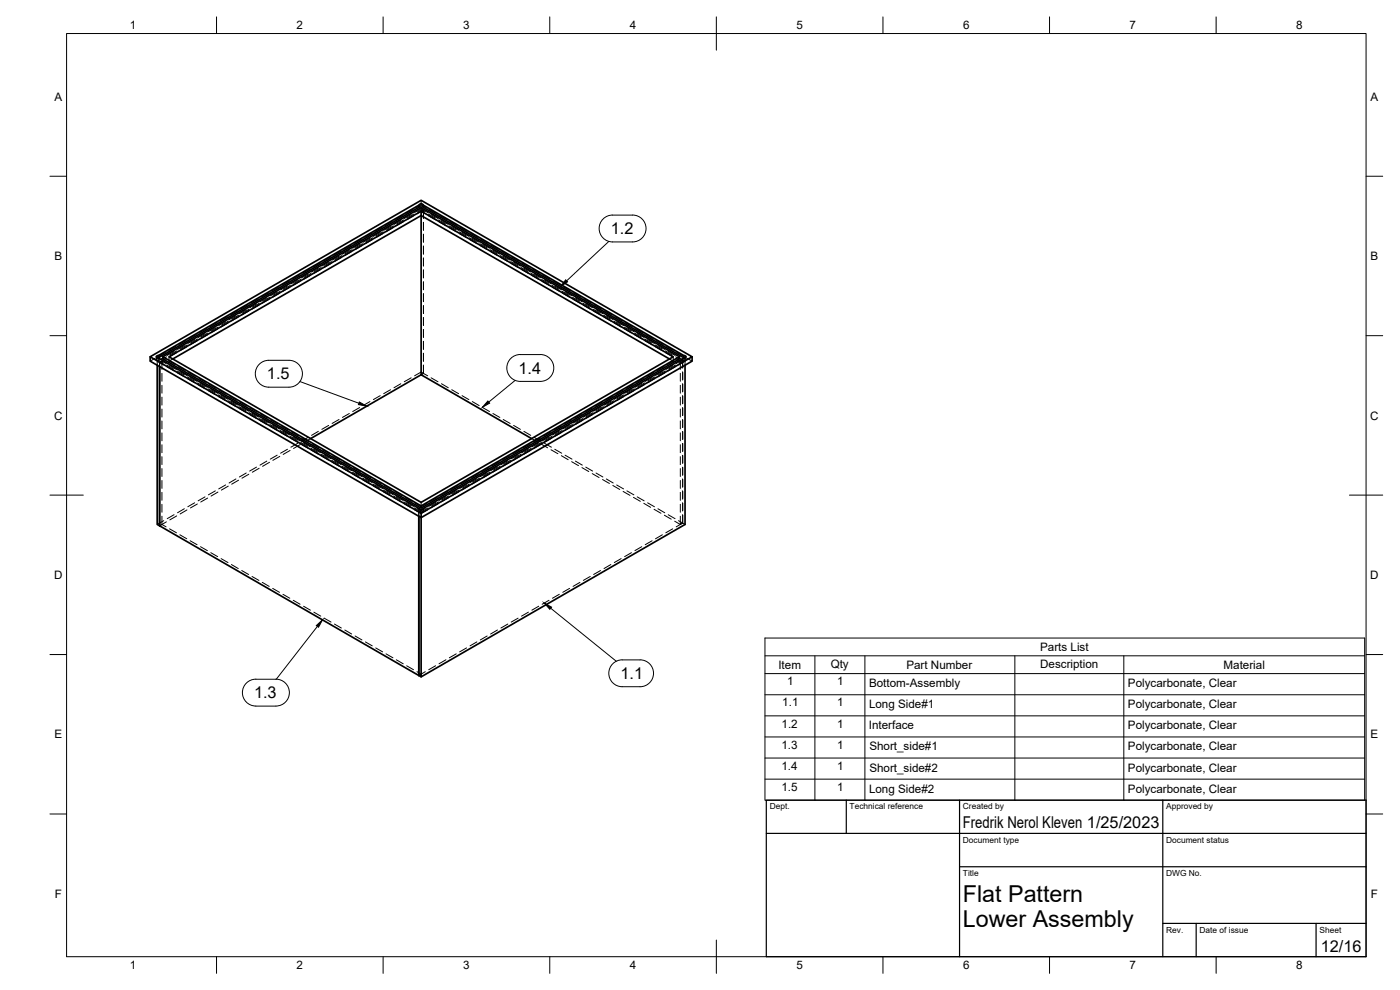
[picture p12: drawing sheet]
<svg xmlns="http://www.w3.org/2000/svg" width="420mm" height="297mm" viewBox="0 0 420 297" stroke-linecap="round" stroke-linejoin="round" font-family="sans-serif">
<!-- layer: Visible -->
<g fill="none" stroke="#000" stroke-width=".51">
<path d="M125.8 62.1l.6-.3 .6 .3M125.8 61.5l.6-.3 .6 .3M126.4 63.4v49M127 61.5l78.3 45.2v.7l-78.3-45.2zM45.1 107l81.3-46.9 81.3 46.9-81.3 47zM45.1 107v1.4l81.3 46.9v-1.3M47.2 109.6v47.8l.7 .4M47.5 106.7l78.3-45.2v.7l-78.3 45.2zM47.5 107.4l78.6 45.5h.6l.3-.3M47.5 106.7l-.6 .3 .6 .3-.2 .1M47.9 110v47.8M48.9 107l77.5-44.7 77.5 44.7"/>
<path d="M50.7 107l75.7-43.6 75.7 43.6-75.7 43.7zM51.9 107.7l74.5-43 74.5 43M126.4 112.4l33.2 19.2M126.4 112.4l-33.2 19.2M205.3 107.4l-78.3 45.2M205.3 106.7l.6 .3-.6 .3 .2 .1M205.6 109.6v47.8l-79.2 45.7M207.7 107v1.4l-81.3 46.9v47.8l-.7-.4M47.9 157.8l77.8 44.9M125.7 154.9v47.8M126.4 151.8l77.5-44.8v.7l-77.5 44.7zM126.4 151.8l-77.5-44.8v.7l77.5 44.7"/>
</g>
<!-- layer: Hidden -->
<g fill="none" stroke="#000" stroke-width=".3">
<path d="M96 78.9l-2 1.2M98.6 78.6l-2 1.2M99.1 77.1l-2 1.2M99.4 79.1l-2.1 1.1M99.5 78.5l-2.1 1.2M101.7 76.9l-2 1.1M102.2 75.4l-2 1.1M102.4 77.3l-2 1.2M102.6 76.7l-2.1 1.2M104.8 75.1l-2 1.2M105.3 73.6l-2 1.2M105.5 75.5l-2 1.2"/>
<path d="M105.7 74.9l-2.1 1.2M107.9 73.3l-2 1.2M108.4 71.8l-2.1 1.2M108.6 73.7l-2 1.2M108.8 73.1l-2.1 1.2M111 71.5l-2 1.2M111.5 70l-2 1.2M111.7 71.9l-2 1.2M111.9 71.3l-2.1 1.2M114.1 69.7l-2 1.2M114.6 68.2l-2.1 1.2M114.8 70.1l-2 1.2"/>
<path d="M115 69.6l-2.1 1.1M117.2 67.9l-2.1 1.2M117.7 66.4l-2.1 1.2M117.9 68.3l-2.1 1.2M118 67.8l-2 1.2M120.3 66.2l-2.1 1.1M120.8 64.7l-2.1 1.1M121 66.6l-2.1 1.1M121.2 66l-2.1 1.2M123.4 64.4l-2.1 1.2M123.9 62.9l-2.1 1.1M124.1 64.8l-2.1 1.2"/>
<path d="M124.2 64.2l-2 1.2M124.4 63.8l2-1.2 .7 .4-2 1.2M126.4 62.3v.7l1.1 .6M126.4 63.4v-.4l-1.1 .6M126.4 60.1v1.3M126.4 61.4l-1.5 .9M126.4 61.4l1.5 .9M127.1 63l-.7 .4 1.2 .8M127.1 63l1.3 .8M127.1 63v2.5M127.1 66.7v2.4M127.1 70.3v2.4"/>
<path d="M127.1 73.8v2.4M127.1 77.4v2.4M128.5 64.2l2.1 1.2M128.7 64.8l2 1.2M128.9 62.9l2.1 1.1M129.4 64.4l2 1.2M131.6 66l2.1 1.2M131.8 66.6l2 1.1M132 64.7l2 1.1M132.5 66.2l2 1.1M134.7 67.8l2.1 1.2M134.9 68.3l2 1.2"/>
<path d="M135.1 66.4l2 1.2M135.6 67.9l2 1.2M137.8 69.6l2.1 1.1M137.9 70.1l2.1 1.2M138.2 68.2l2 1.2M138.7 69.7l2 1.2M140.9 71.3l2.1 1.2M141.1 71.9l2 1.2M141.3 70l2 1.2M141.8 71.5l2 1.2M144 73.1l2.1 1.2M144.1 73.7l2.1 1.2"/>
<path d="M144.4 71.8l2 1.2M144.8 73.3l2.1 1.2M147.1 74.9l2.1 1.2M147.2 75.5l2.1 1.2M147.4 73.6l2.1 1.2M147.9 75.1l2.1 1.2M150.2 76.7l2.1 1.2M150.3 77.3l2.1 1.2M150.6 75.4l2 1.1M151 76.9l2.1 1.1M153.3 78.5l2 1.2M153.4 79.1l2.1 1.1"/>
<path d="M153.6 77.1l2.1 1.2M154.1 78.6l2.1 1.2M156.7 78.9l2.1 1.2M62 98.6l-2.1 1.2M62.4 99.9l-2.1 1.2M64.6 98.3l-2.1 1.2M65.1 96.8l-2.1 1.2M65.3 98.7l-2 1.2M65.5 98.1l-2.1 1.2M67.7 96.5l-2.1 1.2M68.2 95l-2.1 1.2M68.4 96.9l-2 1.2"/>
<path d="M68.6 96.3l-2.1 1.2M70.8 94.7l-2.1 1.2M71.3 93.2l-2.1 1.2M71.5 95.1l-2.1 1.2M71.6 94.6l-2 1.1M73.9 92.9l-2.1 1.2M74.4 91.4l-2.1 1.2M74.6 93.4l-2.1 1.1M74.7 92.8l-2 1.2M77 91.2l-2.1 1.1M77.5 89.6l-2.1 1.2M77.7 91.6l-2.1 1.2"/>
<path d="M77.8 91l-2 1.2M80.1 89.4l-2.1 1.2M80.6 87.9l-2.1 1.2M80.8 89.8l-2.1 1.2M80.9 89.2l-2 1.2M83.2 87.6l-2.1 1.2M83.7 86.1l-2.1 1.2M83.9 88l-2.1 1.2M84 87.4l-2 1.2M86.3 85.8l-2.1 1.2M86.8 84.3l-2.1 1.2M87 86.2l-2.1 1.2"/>
<path d="M87.1 85.6l-2.1 1.2M89.4 84l-2.1 1.2M89.9 82.5l-2.1 1.2M90.1 84.4l-2.1 1.2M90.2 83.8l-2 1.2M92.5 82.2l-2.1 1.2M92.9 80.7l-2 1.2M93.2 82.6l-2.1 1.2M93.3 82l-2.1 1.3M95.5 80.4l-2 1.2M96.3 80.8l-2.1 1.2M96.4 80.3l-2.1 1.2"/>
<path d="M127.1 81v2.4M127.1 84.6v2.3M127.1 88.1v2.4M127.1 91.7v2.4M127.1 95.3v2.3M127.1 98.9v2.3M156.4 80.3l2 1.2M156.5 80.8l2.1 1.2M157.2 80.4l2.1 1.2M159.5 82l2 1.3M159.6 82.6l2.1 1.2M159.8 80.7l2.1 1.2"/>
<path d="M160.3 82.2l2.1 1.2M162.6 83.8l2 1.2M162.7 84.4l2.1 1.2M162.9 82.5l2.1 1.2M163.4 84l2.1 1.2M165.7 85.6l2 1.2M165.8 86.2l2.1 1.2M166 84.3l2.1 1.2M166.5 85.8l2.1 1.2M168.7 87.4l2.1 1.2M168.9 88l2 1.2M169.1 86.1l2.1 1.2"/>
<path d="M169.6 87.6l2.1 1.2M171.8 89.2l2.1 1.2M172 89.8l2.1 1.2M172.2 87.9l2.1 1.2M172.7 89.4l2.1 1.2M174.9 91l2.1 1.2M175.1 91.6l2 1.2M175.3 89.6l2.1 1.2M175.8 91.2l2 1.1M178 92.8l2.1 1.2M178.2 93.4l2 1.1M178.4 91.4l2 1.2"/>
<path d="M178.9 92.9l2 1.2M181.1 94.6l2.1 1.1M181.3 95.1l2 1.2M181.5 93.2l2 1.2M182 94.7l2 1.2M184.2 96.3l2.1 1.2M184.4 96.9l2 1.2M184.6 95l2 1.2M185.1 96.5l2 1.2M187.3 98.1l2.1 1.2M187.5 98.7l2 1.2M187.7 96.8l2 1.2"/>
<path d="M188.2 98.3l2 1.2M190.4 99.9l2.1 1.2M190.8 98.6l2 1.2M46.5 107.5l-1.4 .9M46.9 107v.7M47.3 107.4l-.4 .3 .6 .3M47.5 107.4v.6l1.5 .9M47.9 108.8v1.2v-1.2l-.7-.4v1.2M47.9 108.8l1.2 .7M48.6 112v2.4M48.6 115.6v2.4M48.6 119.2v2.3"/>
<path d="M49.1 107.2l-1.9 1.2M49.6 105.7l-2 1.2M49.8 109.1l-1.2-.7v2.4M49.8 107.6l-1.9 1.2M50 107.1l-1.1 .6M50 109.5l2.1 1.2M50.2 110.1l2 1.2M50.7 108.4l1.8 1M50.7 107v1.4M50.9 109.7l2.1 1.2M51.9 107.7l-1.2 .7M52.2 105.4l-2 1.2"/>
<path d="M52.7 103.9l-2 1.2M53 105.8l-2.1 1.2M53.1 105.3l-2.1 1.2M53.1 111.3l2.1 1.2M53.3 111.9l2 1.2M53.5 110l2.1 1.2M54 111.5l2 1.2M55.3 103.7l-2 1.1M55.8 102.2l-2 1.1M56 104.1l-2 1.1M56.2 103.5l-2.1 1.2M56.2 113.1l2.1 1.2"/>
<path d="M56.4 113.7l2 1.2M56.6 111.7l2.1 1.2M57.1 113.2l2 1.2M58.4 101.9l-2 1.2M58.9 100.4l-2 1.1M59.1 102.3l-2 1.2M59.3 101.7l-2.1 1.2M59.3 114.9l2.1 1.2M59.5 115.5l2 1.1M59.7 113.5l2 1.2M60.2 115l2 1.2M61.5 100.1l-2 1.2"/>
<path d="M62.2 100.5l-2 1.2M62.4 116.7l2.1 1.1M62.5 117.2l2.1 1.2M62.8 115.3l2 1.2M63.3 116.8l2 1.2M65.5 118.5l2.1 1.1M65.6 119l2.1 1.2M65.9 117.1l2 1.2M66.4 118.6l2 1.2M69 118.9l2 1.2M114.1 118.7l-2 1.2M117.2 116.9l-2.1 1.2"/>
<path d="M120.3 115.1l-2.1 1.2M123.4 113.4l-2.1 1.1M127.1 112v-2.4v2.4l-.7-.4-2 1.2M127.1 102.4v2.4M127.1 106v2.4M127.1 112l-.7 .4M127.1 112l1.3 .8M129.4 113.4l2 1.1M132.5 115.1l2 1.2M135.6 116.9l2 1.2M138.7 118.7l2 1.2M183.8 118.9l-2 1.2"/>
<path d="M186.4 118.6l-2 1.2M186.9 117.1l-2.1 1.2M187.1 119l-2 1.2M187.3 118.5l-2.1 1.1M189.5 116.8l-2 1.2M190 115.3l-2.1 1.2M190.2 117.2l-2 1.2M190.4 116.7l-2.1 1.1M190.5 100.5l2.1 1.2M191.2 100.1l2.1 1.2M192.6 115l-2.1 1.2M193.1 113.5l-2.1 1.2"/>
<path d="M193.3 115.5l-2.1 1.1M193.5 114.9l-2.1 1.2M193.5 101.7l2.1 1.2M193.6 102.3l2.1 1.2M193.9 100.4l2 1.1M194.4 101.9l2 1.2M195.7 113.2l-2.1 1.2M196.2 111.7l-2.1 1.2M196.4 113.7l-2 1.2M196.6 113.1l-2.1 1.2M196.6 103.5l2 1.2M196.7 104.1l2.1 1.1"/>
<path d="M197 102.2l2 1.1M197.4 103.7l2.1 1.1M198.8 111.5l-2.1 1.2M199.3 110l-2.1 1.2M199.5 111.9l-2.1 1.2M199.6 111.3l-2 1.2M199.7 105.3l2 1.2M199.8 105.8l2.1 1.2M200 103.9l2.1 1.2M200.5 105.4l2.1 1.2M200.9 107.7l1.2 .7M201.9 109.7l-2.1 1.2"/>
<path d="M202.1 107v1.4M202.1 108.4l-1.8 1M202.6 110.1l-2.1 1.2M202.7 109.5l-2 1.2M202.8 107.1l1.1 .6M202.9 107.6l1.3 .8M203.1 105.7l2.1 1.2M203.6 107.2l1.3 .8M204.2 112v2.4M204.2 115.6v2.4M204.2 119.2v2.3M204.9 108l-.7 .4v2.4"/>
<path d="M204.9 108v2.4v-2.4l.7 .4M204.9 111.6v2.4M204.9 115.2v2.4M204.9 118.8v2.3M204.9 108l-2 1.1M205.3 108l-1.5 .9M205.5 107.4l.4 .3-.5 .3-.1-.6M205.6 108.4l-2 1.1M205.6 108.4v1.2M205.9 107v.7M206.2 107.5l1.5 .9M48.6 122.7v2.4"/>
<path d="M48.6 126.3v2.4M48.6 129.9v2.4M48.6 133.4v2.4M48.6 137v2.4M68.6 120.2l2.1 1.2M68.7 120.8l2.1 1.2M69.4 120.4l2.1 1.2M71.7 122l2.1 1.2M71.8 122.6l2.1 1.2M72.1 120.7l2 1.2M72.5 122.2l2.1 1.2M74.8 123.8l2.1 1.2"/>
<path d="M74.9 124.4l2.1 1.2M75.1 122.5l2.1 1.2M75.6 124l2.1 1.2M77.9 125.6l2 1.2M78 126.2l2.1 1.1M78.2 124.3l2.1 1.1M78.7 125.8l2.1 1.1M80.1 138.4l-2.1 1.2M80.9 138.7l-2.1 1.2M81 127.4l2 1.2M81.1 127.9l2.1 1.2M81.3 126l2.1 1.2"/>
<path d="M81.8 127.5l2.1 1.2M83.2 136.6l-2.1 1.2M84 136.9l-2.1 1.2M84.1 129.2l2 1.2M84.2 129.7l2.1 1.2M84.4 127.8l2.1 1.2M84.9 129.3l2.1 1.2M86.3 134.8l-2.1 1.2M87.1 135.2l-2.1 1.1M87.2 130.9l2 1.2M87.3 131.5l2.1 1.2M87.5 129.6l2.1 1.2"/>
<path d="M88 131.1l2.1 1.2M89.4 133l-2.1 1.2M90.1 133.4l-2 1.2M90.3 132.7l2 1.2M90.4 133.3l2.1 1.2M90.6 131.4l2.1 1.2M91.1 132.9l2.1 1.2M92.5 131.2l-2.1 1.2M93.2 131.6l-2 1.2M93.3 134.5l2.1 1.2M93.5 135.1l2 1.2M93.7 133.2l2.1 1.2"/>
<path d="M94.2 134.7l2.1 1.2M95.5 129.4l-2 1.2M96.4 136.3l2.1 1.2M96.6 136.9l2 1.2M96.8 135l2.1 1.2M97.3 136.5l2.1 1.2M98.6 127.6l-2 1.2M99.5 138.1l2.1 1.2M99.7 138.7l2 1.2M99.9 136.7l2.1 1.3M100.4 138.2l2 1.3M101.7 125.9l-2 1.1"/>
<path d="M102.6 139.9l2.1 1.2M103 138.5l2.1 1.2M104.8 124.1l-2 1.2M107.9 122.3l-2 1.2M111 120.5l-2 1.2M141.8 120.5l2 1.2M144.8 122.3l2.1 1.2M147.9 124.1l2.1 1.2M149.8 138.5l-2.1 1.2M150.1 139.9l-2 1.2M151 125.9l2.1 1.1M152.4 138.2l-2.1 1.3"/>
<path d="M152.9 136.7l-2.1 1.3M153.1 138.7l-2.1 1.2M153.2 138.1l-2 1.2M154.1 127.6l2.1 1.2M155.5 136.5l-2.1 1.2M156 135l-2.1 1.2M156.2 136.9l-2.1 1.2M156.3 136.3l-2 1.2M157.2 129.4l2.1 1.2M158.6 134.7l-2.1 1.2M159.1 133.2l-2.1 1.2M159.3 135.1l-2.1 1.2"/>
<path d="M159.4 134.5l-2 1.2M159.6 131.6l1.6 1M160.3 131.2l2.1 1.2M161.7 132.9l-2.1 1.2M162.2 131.4l-2.1 1.2M162.3 133.2l2 1.2M162.4 133.3l-2.1 1.2M162.5 132.7l-2 1.2M163.4 133l2.1 1.2M164.8 131.1l-2.1 1.2M165.2 129.6l-2 1.2M165.4 134.9l2 1.2"/>
<path d="M165.5 131.5l-2.1 1.2M165.6 130.9l-2 1.2M166.5 134.8l2.1 1.2M167.9 129.3l-2.1 1.2M168.3 127.8l-2 1.2M168.5 136.7l2 1.2M168.6 129.7l-2.1 1.2M168.7 129.2l-2.1 1.2M169.6 136.6l2.1 1.2M170.9 127.5l-2 1.2M171.4 126l-2 1.2M171.6 138.5l2 1.2"/>
<path d="M171.7 127.9l-2.1 1.2M171.8 127.4l-2.1 1.2M172.7 138.4l2.1 1.2M174.1 125.8l-2.1 1.1M174.5 124.3l-2 1.1M174.8 126.2l-2.1 1.1M174.9 125.6l-2.1 1.2M177.1 124l-2 1.2M177.6 122.5l-2 1.2M177.8 124.4l-2 1.2M178 123.8l-2.1 1.2M180.2 122.2l-2 1.2"/>
<path d="M180.7 120.7l-2.1 1.2M180.9 122.6l-2 1.2M181.1 122l-2.1 1.2M183.3 120.4l-2 1.2M184 120.8l-2 1.2M184.2 120.2l-2.1 1.2M204.2 122.7v2.4M204.2 126.3v2.4M204.2 129.9v2.4M204.2 133.4v2.4M204.2 137v2.4M204.9 122.3v2.4"/>
<path d="M204.9 125.9v2.4M204.9 129.5v2.4M204.9 133v2.4M204.9 136.6v2.4M48.6 140.6v2.4M48.6 144.2v2.3M48.6 147.7v2.4M48.6 151.3v2.4M48.6 154.9v2.5M48.6 157.4l1.2 .7M49.1 156.2l-1.9 1.2M49.9 156.6l-2 1.2 .7-.4"/>
<path d="M50.9 158.7l2.1 1.2M52.2 154.4l-2 1.2M53 154.8l-2 1.2M55.3 152.6l-2 1.2M56.1 153l-2 1.2M58.4 150.9l-2 1.1M59.2 151.2l-2.1 1.2M61.5 149.1l-2 1.2M62.3 149.4l-2.1 1.2M64.6 147.3l-2.1 1.2M65.4 147.6l-2.1 1.3M67.7 145.5l-2.1 1.2"/>
<path d="M68.5 145.9l-2.1 1.2M70.8 143.7l-2.1 1.2M71.6 144.1l-2.1 1.2M73.9 141.9l-2.1 1.2M74.7 142.3l-2.1 1.2M77 140.2l-2.1 1.1M77.8 140.5l-2.1 1.2M102.8 140.4l2 1.2M103.5 140l2 1.2M105.7 141.7l2.1 1.2M105.9 142.2l2 1.2M106.1 140.3l2 1.2"/>
<path d="M106.6 141.8l2 1.2M108.8 143.5l2.1 1.1M109 144l2 1.2M109.2 142.1l2 1.2M109.7 143.6l2 1.2M111.9 145.2l2.1 1.2M112.1 145.8l2 1.2M112.3 143.9l2 1.2M112.8 145.4l2 1.2M115 147l2.1 1.2M115.1 147.6l2.1 1.2M115.4 145.7l2 1.2"/>
<path d="M115.8 147.2l2.1 1.2M118.1 148.8l2.1 1.2M118.2 149.4l2.1 1.2M118.4 147.5l2.1 1.2M118.9 149l2.1 1.2M121.2 150.6l2.1 1.2M121.3 151.2l2.1 1.2M121.6 149.3l2 1.1M122 150.8l2.1 1.1M124.3 152.4l1.5 .9M124.4 153l1.3 .7M124.7 151l1.7 1 1.7-1"/>
<path d="M125.1 152.5l1.3 .8M125.7 153.7l.7-.4v.7M125.7 153.7v1.2M125.8 152.6v.7a.69 .69 0 0 0 1.2 0M126.4 150.7v1.1M127.6 152.5l-1.9 1.2 .7 .4 2-1.1M128.5 152.4l-1.5 .9v-.7M130.7 150.8l-2 1.1M131.2 149.3l-2 1.1M131.4 151.2l-2 1.2M131.6 150.6l-2.1 1.2M133.8 149l-2 1.2"/>
<path d="M134.3 147.5l-2.1 1.2M134.5 149.4l-2 1.2M134.7 148.8l-2.1 1.2M136.9 147.2l-2 1.2M137.4 145.7l-2.1 1.2M137.6 147.6l-2 1.2M137.8 147l-2.1 1.2M140 145.4l-2.1 1.2M140.5 143.9l-2.1 1.2M140.7 145.8l-2 1.2M140.9 145.2l-2.1 1.2M143.1 143.6l-2 1.2"/>
<path d="M143.6 142.1l-2.1 1.2M143.8 144l-2 1.2M144 143.5l-2.1 1.1M146.2 141.8l-2.1 1.2M146.7 140.3l-2.1 1.2M146.9 142.2l-2.1 1.2M147 141.7l-2 1.2M149.3 140l-2.1 1.2M150 140.4l-2.1 1.2M174.6 140.3l2.1 1.2M175.8 140.2l2 1.1M177.7 142.1l2.1 1.2"/>
<path d="M178.9 141.9l2 1.2M180.8 143.9l2.1 1.2M182 143.7l2 1.2M183.9 145.7l2.1 1.2M185.1 145.5l2 1.2M187 147.5l2.1 1.1M188.2 147.3l2 1.2M190.1 149.2l2.1 1.2M191.2 149.1l2.1 1.2M193.2 151l2.1 1.2M194.4 150.9l2 1.1M196.3 152.8l2.1 1.2"/>
<path d="M197.4 152.6l2.1 1.2M199.4 154.6l2 1.2M200.5 154.4l2.1 1.2M201.9 158.7l-2.1 1.2M202.5 156.4l1.7 1M203.6 156.2l1.3 .7M204.2 154.9v2.5l.7-.5M204.2 140.6v2.4M204.2 144.2v2.3M204.2 147.7v2.4M204.2 151.3v2.4M204.9 140.2v2.4"/>
<path d="M204.9 143.7v2.4M204.9 147.3v2.4M204.9 150.9v2.4M204.9 154.5v2.4M205.6 157.4l-.7-.5-2 1.2M54 160.5l2 1.2M57.1 162.2l2 1.2M60.2 164l2 1.2M63.3 165.8l2 1.2M66.4 167.6l2 1.2M69.4 169.4l2.1 1.2M72.5 171.2l2.1 1.2"/>
<path d="M75.6 173l2.1 1.1M78.7 174.7l2.1 1.2M81.8 176.5l2.1 1.2M84.9 178.3l2.1 1.2M167.9 178.3l-2.1 1.2M170.9 176.5l-2 1.2M174.1 174.7l-2.1 1.2M177.1 173l-2 1.1M180.2 171.2l-2 1.2M183.3 169.4l-2 1.2M186.4 167.6l-2 1.2M189.5 165.8l-2 1.2"/>
<path d="M192.6 164l-2.1 1.2M195.7 162.2l-2.1 1.2M198.8 160.5l-2.1 1.2M88 180.1l2.1 1.2M91.1 181.9l2.1 1.2M94.2 183.7l2.1 1.2M97.3 185.5l2.1 1.2M100.4 187.2l2 1.2M103.5 189l2 1.2M106.6 190.8l2 1.2M109.7 192.6l2 1.2M112.8 194.4l2 1.2"/>
<path d="M115.8 196.2l2.1 1.2M118.9 198l2.1 1.2M122 199.8l2.1 1.1M130.7 199.8l-2 1.1M133.8 198l-2 1.2M136.9 196.2l-2 1.2M140 194.4l-2.1 1.2M143.1 192.6l-2 1.2M146.2 190.8l-2.1 1.2M149.3 189l-2.1 1.2M152.4 187.2l-2.1 1.2M155.5 185.5l-2.1 1.2"/>
<path d="M158.6 183.7l-2.1 1.2M161.7 181.9l-2.1 1.2M164.8 180.1l-2.1 1.2M125.1 201.5l1.3 .8-.7 .4 1.9-1.2"/>
</g>
<!-- layer: BORDER -->
<g fill="none" stroke="#000" stroke-width=".3">
<path d="M20 10.1h390v276.9h-390zM65 5.1v5M115 5.1v5M165 5.1v5M215 5.1v10M265 5.1v5M315 5.1v5M365 5.1v5M15 52.9h5M410 52.9h5M15 100.7h5M410 100.7h5"/>
<path d="M15 148.6h10M405 148.6h10M15 196.4h5M410 196.4h5M15 244.2h5M410 244.2h5M65 287v5M115 287v5M165 287v5M215 282.1v9.9M265 287v5M315 287v5"/>
<path d="M365 287v5"/>
</g>
<!-- layer: TITLEBLOCK -->
<path d="M230 240.1h180v46.9h-180zM230 250h180M254 240.1v9.9M288 240.1v46.9M349 240.1v46.9M288 260.1h122M349 277.1h61M359 277.1v9.9M395 277.1v9.9" fill="none" stroke="#000" stroke-width=".36"/>
<!-- layer: Parts Lists -->
<path d="M229.6 191.4h180v48.7h-180zM229.6 196.8h180M244.6 196.8v43.3M259.6 196.8v43.3M304.6 196.8v43.3M337.3 196.8v43.3M229.6 202.1h180M229.6 208.5h180M229.6 214.8h180M229.6 221.1h180M229.6 227.4h180M229.6 233.8h180" fill="none" stroke="#000" stroke-width=".3"/>
<!-- layer: Balloons -->
<path d="M181 65.7a4 4 0 0 1 2.8-1.2h6.1a4 4 0 0 1 4 4.1 4 4 0 0 1-4.1 4h-6a4 4 0 0 1-3.7-2.5 4 4 0 0 1 .9-4.4zM182.7 72.4l-12.6 11.9M77.8 109.3a4 4 0 0 1 2.9-1.2h6a4 4 0 0 1 4.1 4 4 4 0 0 1-4.1 4.1h-6a4 4 0 0 1-3.8-2.5 4 4 0 0 1 .9-4.4zM90 114.5l17.7 6.5M153.3 107.6a4 4 0 0 1 2.8-1.2h6.1a4 4 0 0 1 4 4 4 4 0 0 1-4 4h-6.1a4 4 0 0 1-3.7-2.5 4 4 0 0 1 .9-4.3zM154.6 114.1l-7.9 6.5M95.2 187.9l-12.3 15.9M165.3 182.5l19.7 15.9M183.9 199.2a4 4 0 0 1 2.8-1.2h5.4a4 4 0 0 1 4 4 4 4 0 0 1-4 4h-5.4a4 4 0 0 1-3.7-2.4 4 4 0 0 1 .9-4.4zM73.9 205a4 4 0 0 1 2.9-1.2h6a4 4 0 0 1 4 4 4 4 0 0 1-4 4.1l-6-.1a4 4 0 0 1-3.7-2.4 4 4 0 0 1 .8-4.4z" fill="none" stroke="#000" stroke-width=".3"/>
<path d="M169.8 84l.5 .6-2.1 1.4zM107.8 120.6l2.2 1.3-2.4-.5zM146.4 120.3l.5 .7-2.1 1.2zM94.9 187.7l1.9-1.7-1.2 2.2zM163.3 180.9l2.2 1.3-.5 .6z" fill="#000" stroke="#000" stroke-width=".3"/>
<g font-size="7">
<text x="289" y="270.6">Flat Pattern</text>
<text x="289" y="278.1">Lower Assembly</text>
</g>
<g font-size="4.9">
<text x="183.3" y="70.3">1.2</text>
<text x="80.1" y="113.9">1.5</text>
<text x="155.6" y="112.2">1.4</text>
<text x="186.2" y="203.8">1.1</text>
<text x="76.2" y="209.6">1.3</text>
<text x="289" y="248.5">Fredrik Nerol Kleven 1/25/2023</text>
<text x="396.4" y="285.7">12/16</text>
</g>
<g font-size="3.5">
<text x="39" y="8.8">1</text>
<text x="89" y="8.8">2</text>
<text x="139" y="8.8">3</text>
<text x="189" y="8.8">4</text>
<text x="239" y="8.8">5</text>
<text x="289" y="8.8">6</text>
<text x="339" y="8.8">7</text>
<text x="389" y="8.8">8</text>
<text x="16.3" y="30.2">A</text>
<text x="411.3" y="30.2">A</text>
<text x="16.3" y="78">B</text>
<text x="411.3" y="78">B</text>
<text x="16.2" y="125.9">C</text>
<text x="411.2" y="125.9">C</text>
<text x="16.2" y="173.7">D</text>
<text x="411.2" y="173.7">D</text>
<text x="312.2" y="195.3">Parts List</text>
<text x="233.6" y="200.7">Item</text>
<text x="249.3" y="200.3">Qty</text>
<text x="272" y="200.7">Part Number</text>
<text x="312.2" y="200.3">Description</text>
<text x="367.2" y="200.7">Material</text>
<text x="236.2" y="205.6">1</text>
<text x="251.2" y="205.6">1</text>
<text x="260.8" y="206.1">Bottom-Assembly</text>
<text x="338.5" y="206.1">Polycarbonate, Clear</text>
<text x="234.8" y="211.9">1.1</text>
<text x="251.2" y="211.9">1</text>
<text x="260.8" y="212.5">Long Side#1</text>
<text x="338.5" y="212.5">Polycarbonate, Clear</text>
<text x="16.3" y="221.6">E</text>
<text x="234.5" y="218.3">1.2</text>
<text x="251.2" y="218.3">1</text>
<text x="260.8" y="218.8">Interface</text>
<text x="338.5" y="218.8">Polycarbonate, Clear</text>
<text x="411.3" y="221.6">E</text>
<text x="234.5" y="224.6">1.3</text>
<text x="251.2" y="224.6">1</text>
<text x="260.9" y="225.2">Short_side#1</text>
<text x="338.5" y="225.2">Polycarbonate, Clear</text>
<text x="234.5" y="231">1.4</text>
<text x="251.2" y="231">1</text>
<text x="260.9" y="231.5">Short_side#2</text>
<text x="338.5" y="231.5">Polycarbonate, Clear</text>
<text x="234.5" y="237.3">1.5</text>
<text x="251.2" y="237.3">1</text>
<text x="260.8" y="237.8">Long Side#2</text>
<text x="338.5" y="237.8">Polycarbonate, Clear</text>
<text x="16.4" y="269.4">F</text>
<text x="411.4" y="269.4">F</text>
<text x="39" y="290.8">1</text>
<text x="89" y="290.8">2</text>
<text x="139" y="290.8">3</text>
<text x="189" y="290.8">4</text>
<text x="239" y="290.8">5</text>
<text x="289" y="290.8">6</text>
<text x="339" y="290.8">7</text>
<text x="389" y="290.8">8</text>
</g>
<g font-size="2.5">
<text x="231" y="242.9">Dept.</text>
<text x="255" y="242.9">Technical reference</text>
<text x="289" y="242.9">Created by</text>
<text x="350" y="242.9">Approved by</text>
<text x="289" y="252.8">Document type</text>
<text x="350" y="252.8">Document status</text>
<text x="289" y="262.9">Title</text>
<text x="350" y="262.9">DWG No.</text>
<text x="350" y="279.9">Rev.</text>
<text x="360" y="279.9">Date of issue</text>
<text x="396" y="279.9">Sheet</text>
</g>
</svg>
